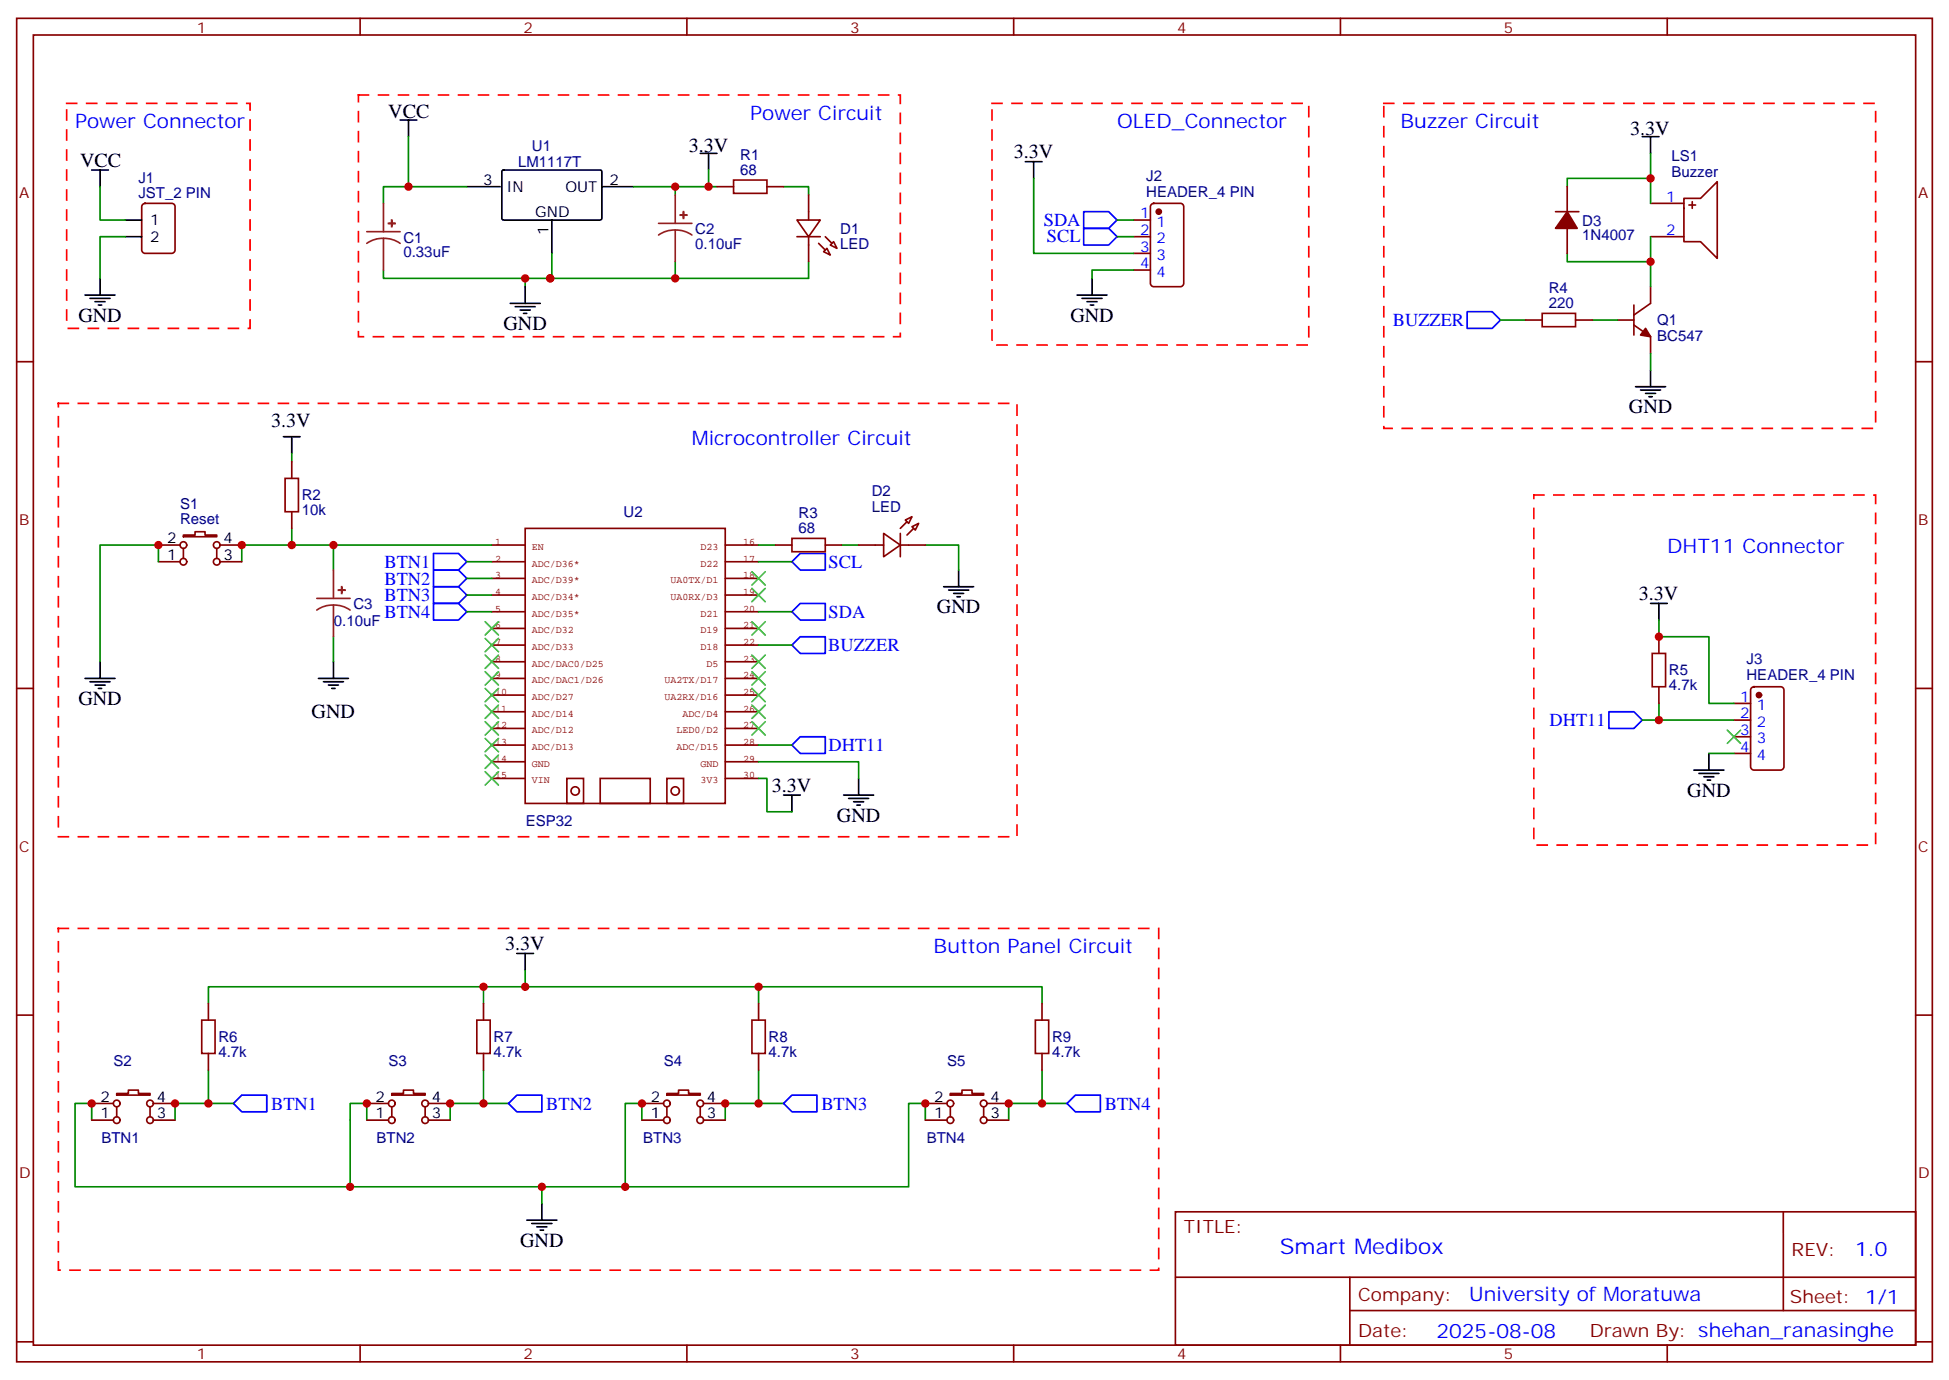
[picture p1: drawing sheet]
<svg xmlns="http://www.w3.org/2000/svg" width="412mm" height="292mm" viewBox="0 0 412 292" stroke-linecap="round" stroke-linejoin="round" font-family="sans-serif">
<g fill="none" stroke="#870000" stroke-width=".35">
<path d="M3.5 3.9h405.4v284.3h-405.4zM7.1 7.4h398.2v277.3h-398.2zM76.2 3.9v3.5M145.3 3.9v3.5M214.5 3.9v3.5M283.6 3.9v3.5M352.8 3.9v3.5M151.7 39.5h3.5M162.3 39.5h3.5M331.6 39.5v5.3M30.2 43.2l.5-.2h5.6a.71 .71 0 0 1 .7 .7v9.2a.76 .76 0 0 1-.7 .7h-5.6a.76 .76 0 0 1-.7-.7v-9.2zM168.6 46.6h5l-2.5 3.5z"/>
<path d="M168.6 50.1h5M171.1 41.3v5.3M171.1 50.1v5.3M174.3 53.3l.7-.7 .7 1.4zM175.7 51.9l.7-.7 .7 1.4zM239.9 46.6h3.5M239.9 50.1h3.5M239.9 53.6h3.5M239.9 57.2h3.5M243.7 43.2l.4-.2h5.7a.71 .71 0 0 1 .7 .7v16.3a.76 .76 0 0 1-.7 .7h-5.7a.76 .76 0 0 1-.7-.7v-16.3zM329.1 44.8h5M331.6 48.3v5.3"/>
<path d="M349.2 50.1h7.1M349.2 43h7.1M356.3 42h3.5l3.6-3.5v16.2l-3.6-3.5h-3.5zM357.4 43.4h1.4M358.1 42.7v1.4M3.5 76.6h3.6M322.8 67.7h3.5M333.4 67.7h3.5M342.2 67.7h3.5M345.7 68.8l3.5 2.5v3.5M345.7 64.6v6.3M349.2 60.7v3.5l-3.5 2.5"/>
<path d="M405.3 76.6h3.6M61.7 97.7v3.5M33.5 115.4h4.6M33.5 118.9h4.6M38.8 113.2h2.5v-.7h2.1v.7h2.5v.4h-7.1zM38.8 116.1v2.1M45.9 116.1v2.1M46.6 115.4h4.6M46.6 118.9h4.6M61.7 108.3v3.5M164 115.4h3.6M174.6 115.4h3.6"/>
<path d="M181.7 115.4h5.3M187 112.9l3.5 2.5-3.5 2.4zM190.5 115.4h5.3M190.5 112.9v4.9M191.6 110.1l1.4-.7-.7 1.4zM193 111.5l1.4-.7-.7 1.4zM351 134.8v3.5M3.5 145.7h3.6M351 145.3v3.6M366.9 148.9h3.5M366.9 152.4h3.5M366.9 155.9h3.5"/>
<path d="M366.9 159.5h3.5M370.7 145.6l.4-.3h5.7a.71 .71 0 0 1 .7 .8v16.2a.76 .76 0 0 1-.7 .7h-5.7a.76 .76 0 0 1-.7-.7v-16.2zM405.3 145.7h3.6M3.5 214.8h3.6M44.1 212.4v3.5M102.3 212.4v3.5M160.5 212.4v3.5M220.5 212.4v3.5M405.3 214.8h3.6M19.4 237.1h4.6M19.4 233.5h4.6M24.7 231.4h2.5v-.7h2.1v.7h2.4v.4h-7z"/>
<path d="M24.7 234.2v2.2M31.7 234.2v2.2M32.5 237.1h4.5M32.5 233.5h4.5M44.1 223v3.5M77.6 237.1h4.6M77.6 233.5h4.6M82.9 231.4h2.5v-.7h2.1v.7h2.5v.4h-7.1zM82.9 234.2v2.2M90 234.2v2.2M90.7 237.1h4.5M90.7 233.5h4.5"/>
<path d="M102.3 223v3.5M135.8 237.1h4.6M135.8 233.5h4.6M141.1 231.4h2.5v-.7h2.1v.7h2.5v.4h-7.1zM141.1 234.2v2.2M148.2 234.2v2.2M148.9 237.1h4.6M148.9 233.5h4.6M160.5 223v3.5M195.8 237.1h4.6M195.8 233.5h4.6M201.1 231.4h2.5v-.7h2.1v.7h2.4v.4h-7z"/>
<path d="M201.1 234.2v2.2M208.1 234.2v2.2M208.8 237.1h4.6M208.8 233.5h4.6M220.5 223v3.5M248.7 256.5h156.6v28.2h-156.6zM377.3 256.5v20.9M248.7 270.3h156.5M285.6 277.4h119.6M285.6 270.3v14.1M3.5 284h3.6M76.2 284.7v3.5"/>
<path d="M145.3 284.7v3.5M214.5 284.7v3.5M283.6 284.7v3.5M352.8 284.7v3.5M405.3 284h3.6"/>
<circle cx="38.8" cy="118.9" r=".71"/>
<circle cx="38.8" cy="115.4" r=".71"/>
<circle cx="45.9" cy="118.9" r=".71"/>
<circle cx="45.9" cy="115.4" r=".71"/>
<circle cx="24.7" cy="233.5" r=".71"/>
<circle cx="24.7" cy="237.1" r=".71"/>
<circle cx="31.8" cy="233.5" r=".71"/>
<circle cx="31.8" cy="237.1" r=".71"/>
<circle cx="82.9" cy="237.1" r=".71"/>
<circle cx="82.9" cy="233.5" r=".71"/>
<circle cx="90" cy="237.1" r=".71"/>
<circle cx="90" cy="233.5" r=".71"/>
<circle cx="141.1" cy="233.5" r=".71"/>
<circle cx="141.1" cy="237.1" r=".71"/>
<circle cx="148.2" cy="233.5" r=".71"/>
<circle cx="148.2" cy="237.1" r=".71"/>
<circle cx="201.1" cy="237.1" r=".71"/>
<circle cx="201.1" cy="233.5" r=".71"/>
<circle cx="208.1" cy="237.1" r=".71"/>
<circle cx="208.1" cy="233.5" r=".71"/>
</g>
<g fill="none" stroke="#850000" stroke-width=".35">
<path d="M104.1 115.4h7M104.1 118.9h7M111.1 111.8h42.4v58.2h-42.4zM153.5 115.4h7M153.5 118.9h7M104.1 122.4h7M104.1 125.9h7M104.1 129.5h7M104.1 133h7M104.1 136.5h7M153.5 122.4h7M153.5 125.9h7"/>
<path d="M153.5 129.5h7M153.5 133h7M153.5 136.5h7M104.1 147.1h7M104.1 150.6h7M104.1 154.2h7M104.1 157.7h7M104.1 140.1h7M104.1 143.6h7M153.5 147.1h7M153.5 150.6h7M153.5 154.2h7"/>
<path d="M153.5 157.7h7M153.5 140.1h7M153.5 143.6h7M104.1 161.2h7M104.1 164.7h7M119.9 164.7h3.6v5.3h-3.6zM122.6 167.4a.88 .88 0 0 0-1.2-.8 .88 .88 0 0 0-.3 1.4 .88 .88 0 0 0 1.4-.3l.1-.3M127 164.7h10.6v5.3h-10.6zM141.1 164.7h3.5v5.3h-3.5zM143.8 167.4a.88 .88 0 0 0-1.3-.8 .88 .88 0 0 0-.3 1.4 .88 .88 0 0 0 1.5-.3l.1-.3M153.5 161.2h7M153.5 164.7h7"/>
</g>
<g fill="none" stroke="#000" stroke-width=".35">
<path d="M19.4 36h3.5M21.2 36v3.5M84.7 25.4h3.5M86.4 25.4v3.5M98.8 39.5h7M106.2 36.2l.3-.2h20.7l.2 .3-.1 10.1-.3 .2-20.6-.1-.2-.3zM127.4 39.5h6.7M148.2 32.5h3.5M149.9 32.5v3.5M217 34.2h3.5M218.7 34.2v3.5M347.5 28.9h3.5"/>
<path d="M349.2 28.9v3.6M21.2 58.9v3.5M26.5 46.6h3.5M26.5 50.1h3.5M116.8 46.6v7M231.1 58.9v3.5M18 62.4h6.3M19 63.1h4.3M20.1 63.9h2.1M20.8 64.6h.7M107.9 64.2h6.4M109 64.9h4.2"/>
<path d="M110.1 65.6h2.1M110.8 66.3h.7M111.1 60.7v3.5M227.9 62.4h6.3M229 63.1h4.2M230 63.9h2.1M230.7 64.6h.7M349.2 78.3v3.5M60 92.4h3.5M61.7 92.4v3.6M346.1 81.8h6.3M347.1 82.6h4.3"/>
<path d="M348.2 83.3h2.1M348.9 84h.7M199.7 124.2h6.3M200.7 124.9h4.3M201.8 125.6h2.1M202.5 126.3h.7M202.8 120.7v3.5M349.2 127.7h3.6M351 127.7v3.5M18 143.6h6.3M19 144.3h4.3M20.1 145h2.1"/>
<path d="M20.8 145.7h.7M21.2 140.1v3.5M67.4 143.6h6.3M68.4 144.3h4.3M69.5 145h2.1M70.2 145.7h.7M70.6 140.1v3.5M361.6 159.5v3.5M165.8 168.3h3.5M167.6 168.3v3.5M178.5 168.3h6.4M179.6 169h4.2"/>
<path d="M180.6 169.7h2.1M181.3 170.4h.7M181.7 164.7v3.6M358.4 163h6.4M359.5 163.7h4.2M360.5 164.4h2.2M361.2 165.1h.7M109.4 201.8h3.5M111.1 201.8v3.5M111.5 258.2h6.3M112.5 258.9h4.3M113.6 259.6h2.1"/>
<path d="M114.7 254.7v3.5M114.3 260.4h.7"/>
</g>
<g fill="none" stroke="#008700" stroke-width=".35">
<path d="M21.2 39.5v7.1h5.3M86.4 28.9v10.6h12.4M86.4 39.5h-5.3v3.5M134.1 39.5h8.8v1.8M142.9 39.5h8.8M149.9 36v3.5M165.8 39.5h5.3v1.8M218.7 37.7v15.9h21.2M349.2 37.7h-17.6v1.8M349.2 32.5v10.5M26.5 50.1h-5.3v8.8M111.1 58.9v1.8"/>
<path d="M116.8 53.6v5.3h-35.7v-1.7M142.9 55.4v3.5h-26.5M171.1 55.4v3.5h-28.2M236.4 46.6h3.5M236.4 50.1h3.5M239.9 57.2h-8.8v1.7M331.6 53.6v1.8h17.6M349.2 50.1v10.6M317.5 67.7h5.3M336.9 67.7h5.3M349.2 74.8v3.5M61.7 96v1.7"/>
<path d="M33.5 118.9v-3.5h-12.3v24.7M61.7 111.8v3.6M70.6 115.4v5.3M98.8 118.9h5.3M104.1 115.4h-52.9v3.5M160.5 118.9h7.1M160.5 115.4h3.5M178.2 115.4h3.5M195.8 115.4h7v5.3M70.6 134.8v5.3M98.8 122.4h5.3M98.8 125.9h5.3"/>
<path d="M98.8 129.5h5.3M160.5 129.5h7.1M160.5 136.5h7.1M351 131.2v3.6h10.6v14.1h5.3M160.5 157.7h7.1M347.5 152.4h3.5M351 148.9v3.5h15.9M361.6 159.5h5.3M160.5 164.7h1.8v7.1h5.3M160.5 161.2h21.2v3.5M44.1 212.4v-3.6h58.2v3.6M102.3 208.8h58.2v3.6"/>
<path d="M111.1 205.3v3.5M160.5 208.8h60v3.6M19.4 237.1v-3.6h-3.5v17.7h58.2v-17.7h3.5v3.6M44.1 226.5v7M49.4 233.5h-12.4v3.6M102.3 226.5v7M107.6 233.5h-12.4v3.6M135.8 237.1v-3.6h-3.5v17.7h-58.2M160.5 226.5v7M165.8 233.5h-12.3v3.6M195.8 237.1v-3.6h-3.5v17.7h-60M220.5 226.5v7"/>
<path d="M225.8 233.5h-12.4v3.6M114.7 251.2v3.5"/>
</g>
<g fill="none" stroke="#00f" stroke-width=".35">
<path d="M229.3 44.8h5.3l1.8 1.8-1.8 1.7h-5.3zM229.3 48.3h5.3l1.8 1.8-1.8 1.8h-5.3zM310.4 66h5.3l1.8 1.7-1.8 1.8h-5.3zM91.7 117.1h5.3l1.8 1.8-1.8 1.8h-5.3zM167.6 118.9l1.7-1.8h5.3v3.6h-5.3zM91.7 120.7h5.3l1.8 1.7-1.8 1.8h-5.3zM91.7 124.2h5.3l1.8 1.7-1.8 1.8h-5.3zM91.7 127.7h5.3l1.8 1.8-1.8 1.7h-5.3zM167.6 129.5l1.7-1.8h5.3v3.5h-5.3zM167.6 136.5l1.7-1.7h5.3v3.5h-5.3zM167.6 157.7l1.7-1.8h5.3v3.6h-5.3zM340.4 150.6h5.3l1.8 1.8-1.8 1.8h-5.3z"/>
<path d="M49.4 233.5l1.8-1.7h5.2v3.5h-5.2zM107.6 233.5l1.8-1.7h5.3v3.5h-5.3zM165.8 233.5l1.8-1.7h5.3v3.5h-5.3zM225.8 233.5l1.7-1.7h5.3v3.5h-5.3z"/>
</g>
<g fill="none" stroke="#3c3" stroke-width=".35">
<path d="M102.7 138.6l2.8 2.9M102.7 135.1l2.8 2.8M102.7 131.6l2.8 2.8M105.5 138.6l-2.8 2.9M105.5 135.1l-2.8 2.8M105.5 131.6l-2.8 2.8M159.1 121l2.8 2.8M159.1 124.5l2.8 2.9M159.1 131.6l2.8 2.8M159.1 138.6l2.8 2.9M161.9 121l-2.8 2.8M161.9 124.5l-2.8 2.9"/>
<path d="M161.9 131.6l-2.8 2.8M161.9 138.6l-2.8 2.9M102.7 156.3l2.8 2.8M102.7 152.8l2.8 2.8M102.7 149.2l2.8 2.8M102.7 145.7l2.8 2.8M102.7 142.2l2.8 2.8M102.7 159.8l2.8 2.8M105.5 156.3l-2.8 2.8M105.5 152.8l-2.8 2.8M105.5 149.2l-2.8 2.8M105.5 145.7l-2.8 2.8"/>
<path d="M105.5 142.2l-2.8 2.8M105.5 159.8l-2.8 2.8M159.1 142.2l2.8 2.8M159.1 145.7l2.8 2.8M159.1 149.2l2.8 2.8M159.1 152.8l2.8 2.8M161.9 142.2l-2.8 2.8M161.9 145.7l-2.8 2.8M161.9 149.2l-2.8 2.8M161.9 152.8l-2.8 2.8M365.5 154.5l2.8 2.8M368.3 154.5l-2.8 2.8"/>
<path d="M102.7 163.3l2.8 2.9M105.5 163.3l-2.8 2.9"/>
</g>
<path d="M14.1 21.9h38.8v47.6h-38.8zM75.8 20.1h114.7v51.2h-114.7zM209.9 21.9h67v51.1h-67zM292.8 21.9h104.1v68.8h-104.1zM12.3 85.4h202.9v91.7h-202.9zM324.6 104.8h72.3v74.1h-72.3zM12.3 196.5h232.9v72.3h-232.9z" fill="none" stroke="#f00" stroke-width=".35" stroke-dasharray="2.1 2.1"/>
<g fill="#870000" stroke="#870000" stroke-width=".35">
<path d="M348.2 69.5l1 1.8-2.1-.4z"/>
<path d="M191.9 113.2l1.4-1.4z"/>
<path d="M191.9 110.4l-1.4 1.4z"/>
<path d="M173.2 51.5l1.4 1.4z"/>
<path d="M174.6 50.1l1.4 1.4z"/>
<path d="M331.6 44.8l2.1 3.5h-4.6z"/>
<circle cx="245.2" cy="44.8" r=".53"/>
<circle cx="372.2" cy="147.1" r=".53"/>
</g>
<path d="M155.2 38.1h7.1v2.8h-7.1zM326.3 66.3h7.1v2.8h-7.1zM60.3 101.2h2.8v7.1h-2.8zM167.6 113.9h7v2.9h-7zM349.6 138.3h2.8v7h-2.8zM42.7 215.9h2.8v7.1h-2.8zM100.9 215.9h2.8v7.1h-2.8zM159.1 215.9h2.8v7.1h-2.8zM219.1 215.9h2.8v7.1h-2.8z" fill="none" stroke="#a10000" stroke-width=".35"/>
<g fill="#8c2424" stroke="#8c2424" stroke-width=".35">
<path d="M72.3 124.2v1.4z"/>
<path d="M71.6 124.9h1.4z"/>
<path d="M82.9 46.6v1.4z"/>
<path d="M82.2 47.3h1.4z"/>
<path d="M144.6 44.8v1.4z"/>
<path d="M143.9 45.5h1.4z"/>
</g>
<g fill="none" stroke="#8c2424" stroke-width=".35">
<path d="M77.6 49h7.1M81.1 50.4l1.9 .3 1.7 .8M81.1 50.4l-1.8 .3-1.7 .8M81.1 43v6M81.1 50.4v6.8M139.3 47.3h7.1M142.9 48.7l1.8 .2 1.7 .8M142.9 48.7l-1.9 .2-1.7 .8M142.9 41.3v6M142.9 48.7v6.7M67 126.6h7.1M70.6 128.1l1.8 .2 1.7 .8"/>
<path d="M70.6 128.1l-1.9 .2-1.7 .8M70.6 120.7v5.9M70.6 128.1v6.7"/>
</g>
<g fill="#c00">
<circle cx="61.7" cy="115.4" r=".88"/>
<circle cx="70.6" cy="115.4" r=".88"/>
<circle cx="116.4" cy="58.9" r=".88"/>
<circle cx="142.9" cy="58.9" r=".88"/>
<circle cx="351" cy="152.4" r=".88"/>
<circle cx="349.3" cy="37.7" r=".88"/>
<circle cx="349.3" cy="55.4" r=".88"/>
<circle cx="44.1" cy="233.5" r=".88"/>
<circle cx="102.3" cy="233.5" r=".88"/>
<circle cx="160.5" cy="233.5" r=".88"/>
<circle cx="220.5" cy="233.5" r=".88"/>
<circle cx="142.9" cy="39.5" r=".88"/>
<circle cx="149.9" cy="39.5" r=".88"/>
<circle cx="86.4" cy="39.5" r=".88"/>
<circle cx="111.1" cy="58.9" r=".88"/>
<circle cx="102.3" cy="208.8" r=".88"/>
<circle cx="160.5" cy="208.8" r=".88"/>
<circle cx="111.1" cy="208.8" r=".88"/>
<circle cx="74.1" cy="251.2" r=".88"/>
<circle cx="132.3" cy="251.2" r=".88"/>
<circle cx="114.7" cy="251.2" r=".88"/>
<circle cx="351" cy="134.8" r=".88"/>
<circle cx="51.2" cy="115.4" r=".88"/>
<circle cx="33.5" cy="115.4" r=".88"/>
<circle cx="37" cy="233.5" r=".88"/>
<circle cx="95.3" cy="233.5" r=".88"/>
<circle cx="153.5" cy="233.5" r=".88"/>
<circle cx="213.4" cy="233.5" r=".88"/>
<circle cx="19.4" cy="233.5" r=".88"/>
<circle cx="77.6" cy="233.5" r=".88"/>
<circle cx="135.8" cy="233.5" r=".88"/>
<circle cx="195.8" cy="233.5" r=".88"/>
</g>
<text font-size="4.6" fill="#00f" x="270.8" y="265.5">Smart Medibox</text>
<g font-size="4.2" fill="#00f">
<text x="15.9" y="27.2">Power Connector</text>
<text x="158.7" y="25.4">Power Circuit</text>
<text x="236.4" y="27.2">OLED_Connector</text>
<text x="296.3" y="27.2">Buzzer Circuit</text>
<text x="146.4" y="94.2">Microcontroller Circuit</text>
<text x="352.8" y="117.1">DHT11 Connector</text>
<text x="197.6" y="201.8">Button Panel Circuit</text>
<text x="392.5" y="265.7">1.0</text>
<text x="310.9" y="275.3">University of Moratuwa</text>
<text x="304" y="283.1">2025-08-08</text>
</g>
<g font-size="4.2">
<text x="82.1" y="25.1">VCC</text>
<text x="345" y="28.6">3.3V</text>
<text x="16.9" y="35.3">VCC</text>
<text x="145.8" y="32.1">3.3V</text>
<text x="214.5" y="33.5">3.3V</text>
<text x="16.6" y="68.1">GND</text>
<text x="106.5" y="69.9">GND</text>
<text x="226.5" y="68.1">GND</text>
<text x="344.7" y="87.5">GND</text>
<text x="57.4" y="90.3">3.3V</text>
<text x="198.3" y="129.8">GND</text>
<text x="346.8" y="127">3.3V</text>
<text x="16.6" y="149.2">GND</text>
<text x="65.9" y="152">GND</text>
<text x="163.3" y="167.6">3.3V</text>
<text x="177.1" y="173.9">GND</text>
<text x="357" y="168.6">GND</text>
<text x="106.9" y="201.1">3.3V</text>
<text x="110.1" y="263.9">GND</text>
</g>
<g font-size="3.9" fill="#00f">
<text x="220.9" y="47.8">SDA</text>
<text x="221.5" y="51.3">SCL</text>
<text x="294.7" y="68.9">BUZZER</text>
<text x="81.4" y="120.2">BTN1</text>
<text x="81.4" y="123.7">BTN2</text>
<text x="175.3" y="120.2">SCL</text>
<text x="81.4" y="127.3">BTN3</text>
<text x="81.4" y="130.8">BTN4</text>
<text x="175.3" y="130.8">SDA</text>
<text x="175.3" y="137.8">BUZZER</text>
<text x="327.9" y="153.7">DHT11</text>
<text x="175.3" y="159">DHT11</text>
<text x="57.4" y="234.9">BTN1</text>
<text x="115.6" y="234.9">BTN2</text>
<text x="173.8" y="234.9">BTN3</text>
<text x="233.8" y="234.9">BTN4</text>
</g>
<g font-size="3.9" fill="#800">
<text x="250.5" y="261.1">TITLE:</text>
<text x="379.1" y="265.7">REV:</text>
<text x="287.4" y="275.3">Company:</text>
<text x="378.7" y="275.9">Sheet: 1/1</text>
<text x="287.4" y="282.9">Date:</text>
<text x="336.4" y="283">Drawn By: shehan_ranasinghe</text>
</g>
<g font-size="3.2" fill="#800">
<text x="41.6" y="6.9">1</text>
<text x="110.8" y="6.9">2</text>
<text x="179.9" y="6.9">3</text>
<text x="249.1" y="6.9">4</text>
<text x="318.2" y="6.9">5</text>
<text x="4.1" y="42">A</text>
<text x="405.9" y="42">A</text>
<text x="4.1" y="111.1">B</text>
<text x="405.9" y="111.1">B</text>
<text x="4.1" y="180.3">C</text>
<text x="405.9" y="180.3">C</text>
<text x="4.1" y="249.4">D</text>
<text x="405.9" y="249.4">D</text>
<text x="41.6" y="287.7">1</text>
<text x="110.8" y="287.7">2</text>
<text x="179.9" y="287.7">3</text>
<text x="249.1" y="287.7">4</text>
<text x="318.2" y="287.7">5</text>
</g>
<g font-size="3.2" fill="#000080">
<text x="109.6" y="35.4">LM1117T</text>
<text x="112.6" y="31.9">U1</text>
<text x="156.6" y="33.9">R1</text>
<text x="353.7" y="34.1">LS1</text>
<text x="29.3" y="42">JST_2 PIN</text>
<text x="29.3" y="38.8">J1</text>
<text x="156.6" y="37">68</text>
<text x="242.5" y="41.7">HEADER_4 PIN</text>
<text x="242.5" y="38.3">J2</text>
<text x="353.7" y="37.4">Buzzer</text>
<text x="334.8" y="47.7">D3</text>
<text x="85.4" y="51.4">C1</text>
<text x="147.1" y="52.7">0.10uF</text>
<text x="147.1" y="49.6">C2</text>
<text x="177.8" y="52.7">LED</text>
<text x="177.8" y="49.5">D1</text>
<text x="334.8" y="50.9">1N4007</text>
<text x="85.4" y="54.4">0.33uF</text>
<text x="327.7" y="65.3">220</text>
<text x="327.7" y="62.1">R4</text>
<text x="350.7" y="68.8">Q1</text>
<text x="350.7" y="72.2">BC547</text>
<text x="38.1" y="107.8">S1</text>
<text x="63.9" y="105.9">R2</text>
<text x="184.4" y="105">D2</text>
<text x="38.1" y="110.9">Reset</text>
<text x="63.9" y="109.1">10k</text>
<text x="132" y="109.5">U2</text>
<text x="169" y="112.9">68</text>
<text x="169" y="109.7">R3</text>
<text x="184.4" y="108.3">LED</text>
<text x="74.8" y="129">C3</text>
<text x="70.7" y="132.4">0.10uF</text>
<text x="353.1" y="143">R5</text>
<text x="369.5" y="144">HEADER_4 PIN</text>
<text x="369.5" y="140.6">J3</text>
<text x="353.1" y="146.1">4.7k</text>
<text x="111.3" y="174.7">ESP32</text>
<text x="46.2" y="220.5">R6</text>
<text x="104.4" y="220.5">R7</text>
<text x="162.6" y="220.5">R8</text>
<text x="222.6" y="220.5">R9</text>
<text x="24" y="225.7">S2</text>
<text x="46.2" y="223.7">4.7k</text>
<text x="82.2" y="225.7">S3</text>
<text x="104.4" y="223.7">4.7k</text>
<text x="140.4" y="225.7">S4</text>
<text x="162.6" y="223.7">4.7k</text>
<text x="200.4" y="225.7">S5</text>
<text x="222.6" y="223.7">4.7k</text>
<text x="21.5" y="241.9">BTN1</text>
<text x="79.7" y="241.9">BTN2</text>
<text x="136.1" y="241.9">BTN3</text>
<text x="196.1" y="241.9">BTN4</text>
</g>
<g font-size="3.2">
<text x="102.2" y="39.2">3</text>
<text x="107.1" y="40.6">IN</text>
<text x="119.6" y="40.6">OUT</text>
<text x="128.9" y="39.2">2</text>
<text x="31.7" y="47.6">1</text>
<text x="113.2" y="45.9">GND</text>
<text x="31.7" y="51.2">2</text>
<text x="116.1" y="49.8" transform="rotate(-90 116.1 49.8)">1</text>
<text x="35.4" y="118.5">1</text>
<text x="35.4" y="115">2</text>
<text x="47.3" y="118.5">3</text>
<text x="47.3" y="115">4</text>
<text x="21.3" y="233.2">2</text>
<text x="33.2" y="233.2">4</text>
<text x="79.5" y="233.2">2</text>
<text x="91.4" y="233.2">4</text>
<text x="137.7" y="233.2">2</text>
<text x="149.6" y="233.2">4</text>
<text x="197.7" y="233.2">2</text>
<text x="209.5" y="233.2">4</text>
<text x="21.3" y="236.7">1</text>
<text x="33.2" y="236.7">3</text>
<text x="79.5" y="236.7">1</text>
<text x="91.4" y="236.7">3</text>
<text x="137.7" y="236.7">1</text>
<text x="149.6" y="236.7">3</text>
<text x="197.7" y="236.7">1</text>
<text x="209.5" y="236.7">3</text>
</g>
<g font-size="3.2" fill="#00f">
<text x="241.2" y="46.2">1</text>
<text x="244.7" y="48">1</text>
<text x="352.5" y="42.7">1</text>
<text x="241.2" y="49.7">2</text>
<text x="241.2" y="53.3">3</text>
<text x="244.7" y="51.5">2</text>
<text x="352.5" y="49.7">2</text>
<text x="241.2" y="56.8">4</text>
<text x="244.7" y="55">3</text>
<text x="244.7" y="58.6">4</text>
<text x="368.2" y="148.5">1</text>
<text x="368.2" y="152">2</text>
<text x="368.2" y="155.6">3</text>
<text x="371.7" y="150.3">1</text>
<text x="371.7" y="153.8">2</text>
<text x="368.2" y="159.1">4</text>
<text x="371.7" y="157.3">3</text>
<text x="371.7" y="160.9">4</text>
</g>
<g font-size="2.1" fill="#840000">
<text x="104.8" y="115.3">1</text>
<text x="104.8" y="118.9">2</text>
<text x="112.5" y="116.4">EN</text>
<text x="112.5" y="119.9">ADC/D36*</text>
<text x="148.2" y="116.4">D23</text>
<text x="148.2" y="119.9">D22</text>
<text x="157.3" y="115.3">16</text>
<text x="157.3" y="118.9">17</text>
<text x="104.8" y="122.4">3</text>
<text x="104.8" y="125.9">4</text>
<text x="112.5" y="123.5">ADC/D39*</text>
<text x="141.9" y="123.5">UA0TX/D1</text>
<text x="157.3" y="122.4">18</text>
<text x="157.3" y="125.9">19</text>
<text x="104.8" y="129.4">5</text>
<text x="112.5" y="127">ADC/D34*</text>
<text x="112.5" y="130.5">ADC/D35*</text>
<text x="141.9" y="127">UA0RX/D3</text>
<text x="148.2" y="130.5">D21</text>
<text x="157.3" y="129.4">20</text>
<text x="104.8" y="133">6</text>
<text x="104.8" y="136.5">7</text>
<text x="112.5" y="134.1">ADC/D32</text>
<text x="112.5" y="137.6">ADC/D33</text>
<text x="148.2" y="134.1">D19</text>
<text x="148.2" y="137.6">D18</text>
<text x="157.3" y="133">21</text>
<text x="157.3" y="136.5">22</text>
<text x="104.8" y="140">8</text>
<text x="104.8" y="143.5">9</text>
<text x="112.5" y="141.1">ADC/DAC0/D25</text>
<text x="149.5" y="141.1">D5</text>
<text x="157.3" y="140">23</text>
<text x="157.3" y="143.5">24</text>
<text x="104.8" y="147.1">10</text>
<text x="112.5" y="148.2">ADC/D27</text>
<text x="112.5" y="144.6">ADC/DAC1/D26</text>
<text x="140.6" y="144.6">UA2TX/D17</text>
<text x="140.6" y="148.2">UA2RX/D16</text>
<text x="157.3" y="147.1">25</text>
<text x="104.8" y="150.6">11</text>
<text x="104.8" y="154.1">12</text>
<text x="112.5" y="151.7">ADC/D14</text>
<text x="112.5" y="155.2">ADC/D12</text>
<text x="143.2" y="155.2">LED0/D2</text>
<text x="144.4" y="151.7">ADC/D4</text>
<text x="157.3" y="150.6">26</text>
<text x="157.3" y="154.1">27</text>
<text x="104.8" y="157.7">13</text>
<text x="104.8" y="161.2">14</text>
<text x="112.5" y="158.8">ADC/D13</text>
<text x="143.2" y="158.8">ADC/D15</text>
<text x="157.3" y="157.7">28</text>
<text x="157.3" y="161.2">29</text>
<text x="104.8" y="164.7">15</text>
<text x="112.5" y="162.3">GND</text>
<text x="112.5" y="165.8">VIN</text>
<text x="148.2" y="162.3">GND</text>
<text x="148.2" y="165.8">3V3</text>
<text x="157.3" y="164.7">30</text>
</g>
</svg>
